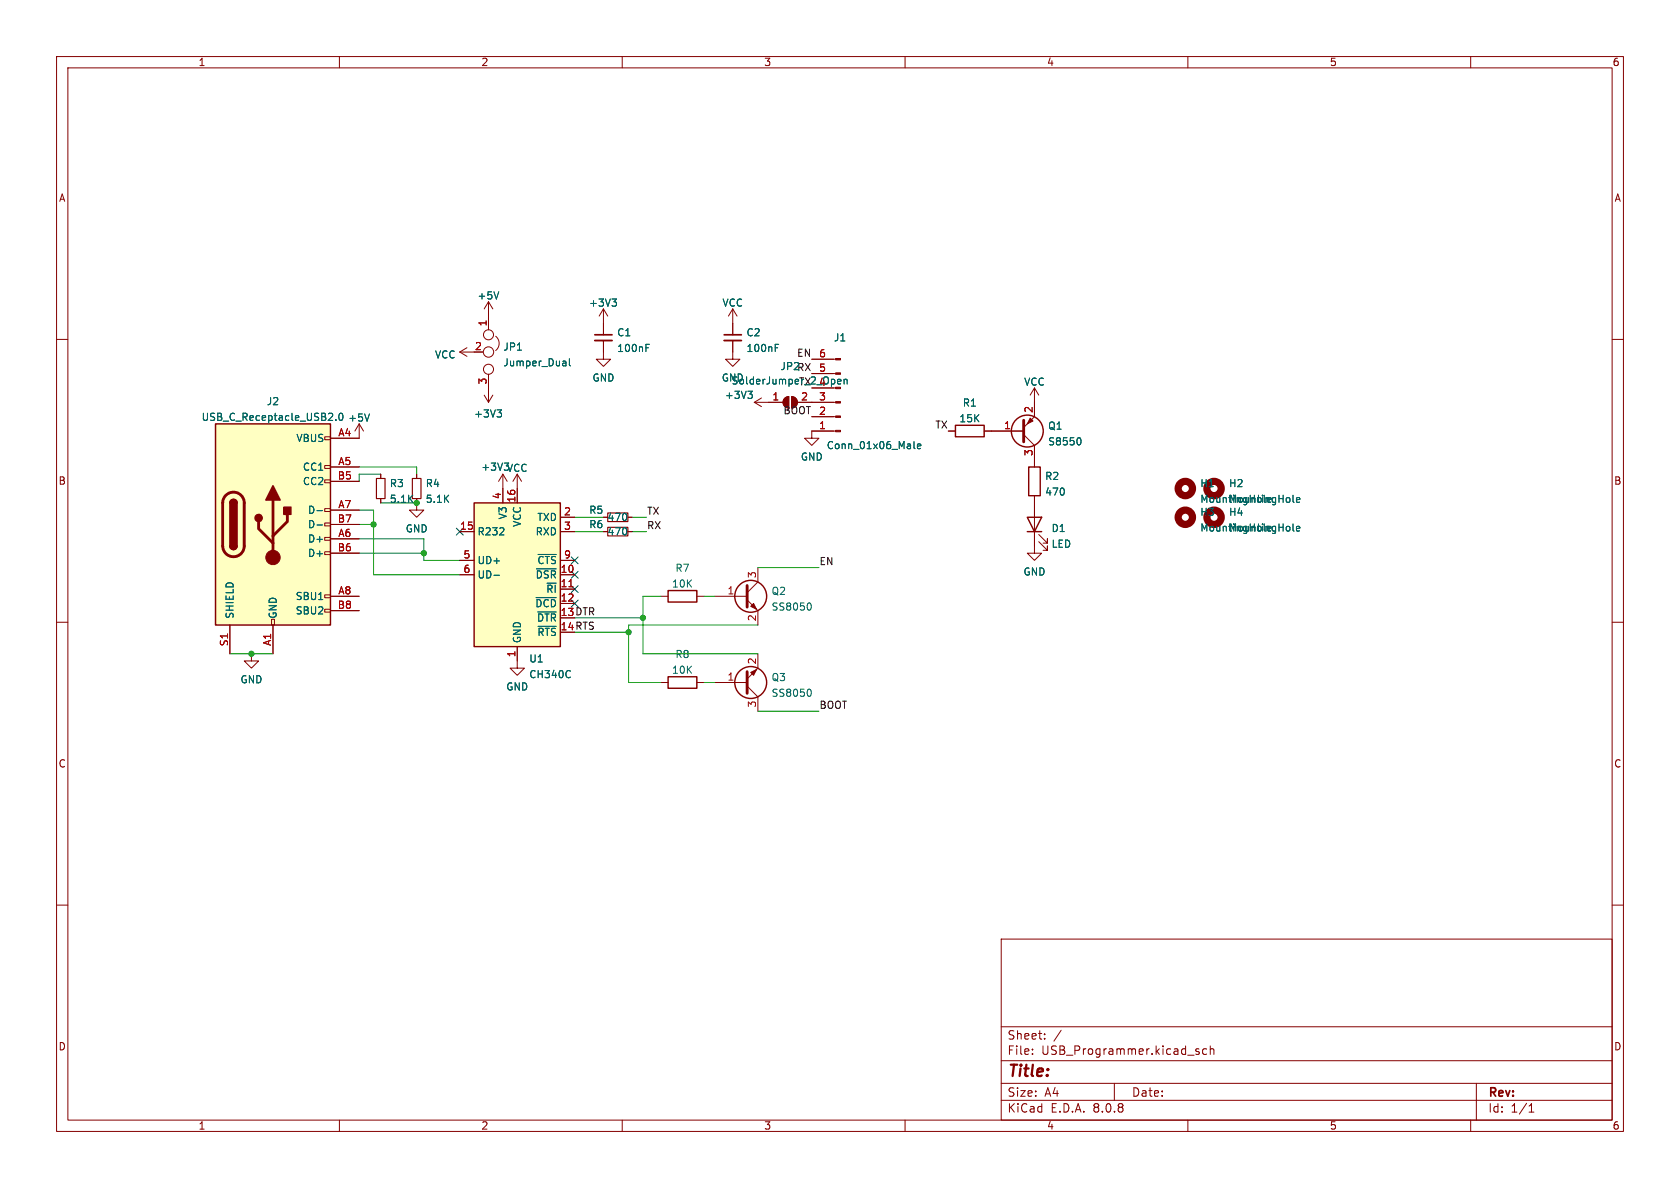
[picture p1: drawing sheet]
<svg xmlns="http://www.w3.org/2000/svg" width="297mm" height="210mm" viewBox="0 0 297 210" stroke-linecap="round" stroke-linejoin="round" font-family="sans-serif">
<g fill="none" stroke="#840000" stroke-width=".18">
<path d="M10 10h277v190h-277zM12 12h273v186h-273zM60 10v2M110 10v2M160 10v2M210 10v2M260 10v2M10 60h2M143.5 63.5h4.2M143.5 66h4.2M143.5 71.1h4.2M143.5 73.7h4.2"/>
<path d="M143.5 76.2h4.2M143.5 68.6h3.8M285 60h2M106.7 94h.7M111 94h.8M10 110h2M285 110h2M10 160h2M177 166h108v32h-108zM285 160h2M60 198v2M110 198v2"/>
<path d="M160 198v2M177 194.5h108M177 191.5h108M177 187.5h108M177 181.5h108M182.5 186.3v.1M182.5 185.5v.1M184.7 183.6v.1M184.7 182.8v.1M187.6 182.1l-1.3 2M197 191.5v3M210 198v2"/>
<path d="M211.6 185.9l.4 .1v.2l-.2 .2h-.3M211.6 185.4l.4 .1M213.3 185.5l-.4-.1-.3 .3v.4l.1 .2h.6M214 185.5l.2-.1 .3 .1 .1 .9M214 184.9v1.5M260 198v2M261 191.5v6.5M270.3 196.6h.9M270.3 195.5l.4-.4v1.5"/>
</g>
<g fill="#840000" stroke="#840000" stroke-width=".18">
<path d="M147.7 63.4h.9v.2h-.9z"/>
<path d="M147.7 65.9h.9v.3h-.9z"/>
<path d="M147.7 68.5h.9v.2h-.9z"/>
<path d="M147.7 71h.9v.2h-.9z"/>
<path d="M147.7 73.5h.9v.3h-.9z"/>
<path d="M147.7 76.1h.9v.2h-.9z"/>
</g>
<path d="M161.6 78v1.1l.2 .2M162.2 78.9l.6-.1-.1-.3h-.3l-.2 .2v.6h.5" fill="none" stroke="#006464" stroke-width=".18"/>
<path d="M107.4 93.2h3.6v1.5h-3.6z" fill="none" stroke="#840000" stroke-width=".2"/>
<path d="M38.1 74.9h20.3v35.6h-20.3z" fill="#ffffc2"/>
<g fill="none" stroke="#840000" stroke-width=".18">
<path d="M57.4 77.2h1v.5h-1zM63.5 74.9v2.6h-5.1M63.5 74.9l-.8 1.3M63.5 74.9l.8 1.3M57.4 97.5h1v.5h-1zM57.4 95h1v.5h-1zM57.4 92.5h1v.5h-1zM57.4 89.9h1v.5h-1zM57.4 84.8h1v.5h-1zM57.4 82.3h1v.5h-1zM58.4 82.6h5.1M58.4 95.3h5.1"/>
<path d="M58.4 90.2h5.1M58.4 85.1h5.1M58.4 97.8h5.1M58.4 92.7h5.1M40.6 110.5v5.1M48 109.5h.5v1h-.5zM48.3 110.5v5.1M57.4 107.7h1v.5h-1zM57.4 105.2h1v.5h-1zM58.4 105.4h5.1M58.4 108h5.1M91.4 116.8v1.3h1.3l-1.3 1.3-1.2-1.3h1.2"/>
</g>
<path d="M38.1 74.9h20.3v35.6h-20.3zM40.6 96.5a.64 .64 0 0 0 .7 .7 .64 .64 0 0 0 .6-.7M40.6 88.9a.64 .64 0 0 1 .7-.6 .64 .64 0 0 1 .6 .6" fill="none" stroke="#840000" stroke-width=".25"/>
<path d="M39.9 87.6a1.91 1.91 0 0 1 2.1-.5 1.91 1.91 0 0 1 1.2 1.8v7.6a1.91 1.91 0 0 1-1.9 1.9 1.91 1.91 0 0 1-1.9-1.9v-7.7l.1-.7zM45.7 92.2v1.3l2.6 2.5M48.3 88.4v10.2M50.8 90.9v1.3l-2.5 2.5" fill="none" stroke="#840000" stroke-width=".51"/>
<g fill="#840000" stroke="#840000" stroke-width=".25">
<path d="M40.6 96.5h1.3a.64 .64 0 0 1-.6 .7 .64 .64 0 0 1-.7-.7z"/>
<path d="M40.6 88.9h1.3v7.6h-1.3z"/>
<path d="M40.8 88.5a.64 .64 0 0 1 .7-.2 .64 .64 0 0 1 .4 .6h-1.3z"/>
<path d="M48.3 85.9l1.2 2.5h-2.5z"/>
<path d="M50.2 89.7h1.2v1.2h-1.2z"/>
<circle cx="45.7" cy="91.6" r=".63"/>
</g>
<circle cx="48.3" cy="98.6" r="1.27" fill="#840000" stroke="#840000" stroke-width=".18"/>
<path d="M59.4 74.2v.1M60 73.2l.2-.2a.68 .68 0 0 1 .4 .7 .68 .68 0 0 1-.4 .6l-.2-.1-.1-.4zM65.3 73.2l-.4 1.2M56 90.3h1M56 92.8h1" fill="none" stroke="#006464" stroke-width=".18"/>
<path d="M83.8 88.9h15.3v25.4h-15.3z" fill="#ffffc2"/>
<g fill="none" stroke="#840000" stroke-width=".25">
<path d="M168.9 75.2h5.1v2h-5.1zM83.8 88.9h15.3v25.4h-15.3zM181.6 91.4h2.5l-1.2 2.6zM181.6 94h2.5M181.9 82.6h2v5h-2zM118.1 119.6h5.1v2.1h-5.1zM118.1 104.4h5.1v2h-5.1z"/>
<circle cx="181.6" cy="76.2" r="2.82"/>
<circle cx="132.7" cy="105.4" r="2.82"/>
<circle cx="132.7" cy="120.6" r="2.82"/>
</g>
<g fill="none" stroke="#840000" stroke-width=".18">
<path d="M86.4 53.3l-.8 1.3M86.4 53.3v5M86.4 53.3l.7 1.3M87.6 59.4a1.63 1.63 0 0 1 0 2.6M106.7 54.6v4.6M106.7 54.6l-.8 1.3M106.7 54.6l.7 1.3M129.5 54.6v4.6M129.5 54.6l-.7 1.3M129.5 54.6l.8 1.3M58.4 77.5h5.1M81.3 62.2l1.2 .8"/>
<path d="M81.3 62.2h2.5M82.5 61.5l-1.2 .7M85.6 69.9l.8 1.2M86.4 66.2v4.9M87.1 69.9l-.7 1.2M106.7 60.2v3.3h1.2l-1.2 1.3-1.3-1.3h1.3M129.5 60.2v3.3h1.3l-1.3 1.3-1.2-1.3h1.2M133.3 71.1h5.1M133.3 71.1l1.3 .8M134.6 70.4l-1.3 .7M138.7 70.4l.7-.3v2a1.02 1.02 0 0 1-.9-.6 1.02 1.02 0 0 1 .2-1.1zM140 70.1a1.02 1.02 0 0 1 1 1 1.02 1.02 0 0 1-1 1z"/>
<path d="M141 71.1h6.3M143.5 73.7h3.8M143.5 68.6h3.8M143.5 66h3.8M143.5 63.5h3.8M147.3 76.2h-3.8v1.3h1.3l-1.3 1.2-1.3-1.2h1.3M167.6 76.2h1.3M174 76.2h7M181 76.8l1.9 1.9v3.9M182.9 68.6v5.1l-1.9 1.9M182.9 68.6l-.8 1.3M182.9 68.6l.7 1.3"/>
<path d="M58.4 82.6h5.1M58.4 95.3h5.1M58.4 90.2h5.1M58.4 85.1h5.1M58.4 97.8h5.1M58.4 92.7h5.1M67.3 83.8v.8M67.3 88.1v.8M73.7 88.1v2.1h1.2l-1.2 1.2-1.3-1.2h1.3M73.7 83.8v.8M81.3 94h2.5M81.3 99.1h2.5"/>
<path d="M88.9 83.8v5.1M88.9 83.8l-.8 1.3M88.9 83.8l.8 1.3M91.4 83.8v5.1M91.4 83.8l-.7 1.3M91.4 83.8l.8 1.3M99.1 94h2.5M99.1 91.4h2.5M99.1 99.1h2.5M106.7 94h.7M106.7 91.4h.7M111 94h.8"/>
<path d="M111 91.4h.8M182.9 87.6v10.2h1.2l-1.2 1.3-1.3-1.3h1.3M183.6 95.8l1.6 1.5v-.8v.8h-.8M183.6 94.5l1.6 1.5v-.7v.7h-.8M40.6 110.5v5.1M44.4 115.6v1.2h1.3l-1.3 1.3-1.2-1.3h1.2M48.3 110.5v5.1M58.4 105.4h5.1M58.4 108h5.1M81.3 101.6h2.5M91.4 114.3v2.5M99.1 101.6h2.5"/>
<path d="M99.1 104.1h2.5M99.1 106.7h2.5M116.8 105.4h1.3M123.2 105.4h1.3M126.4 105.4h5.7M132.1 106l1.9 2v2.5M134 115.6v2.5l-1.9 1.9M134 100.3v2.6l-1.9 1.9M116.8 120.7h1.3M123.2 120.7h1.3M126.4 120.7h5.7M132.1 121.3l1.9 1.9v2.5"/>
<circle cx="86.4" cy="59.2" r=".89"/>
<circle cx="86.4" cy="62.2" r=".91"/>
<circle cx="86.4" cy="65.3" r=".89"/>
</g>
<g fill="none" stroke="#006464" stroke-width=".18">
<path d="M88.2 51.6l-.4 1.3M108.2 52.9h.8l-.4 .4M108.7 53.3l.3 .3v.3l-.3 .2M59.4 74.2v.1M60 73.2l.2-.2a.68 .68 0 0 1 .4 .7 .68 .68 0 0 1-.4 .6l-.2-.1-.1-.4zM65.3 73.2l-.4 1.2M87.9 72.5h.8l-.5 .4M88.4 72.9l.3 .3v.3l-.3 .2M99.9 63.8l.2 .2v.7M100.1 64.6l-.5 .1M100.1 64.1l-.5 .1M100.7 63.4v1.1l.1 .2"/>
<path d="M114.2 61.5h.4M114.2 60.9h.6M132.2 69.2h.8l-.4 .4M132.8 69.6l.2 .3v.3l-.2 .2M137.1 61.5h.4M137.1 60.9h.6M148.1 67.5l.6-.2-.1-.2-.3-.1-.2 .2v.6h.5M149.2 67.2l.2-.2 .3 .1 .1 .8M149.2 67v.9M161.6 78v1.1l.2 .2M162.2 78.9l.6-.1-.1-.3h-.3l-.2 .2v.6h.5M190.8 77.4a.79 .79 0 0 1 0 1.2"/>
<path d="M56 90.3h1M56 92.8h1M95.1 98h3.2M228.6 88.6l.2 .2M228.6 93.7l.2 .2M229.2 88.4l.6-.1-.1-.3h-.3l-.2 .1 .1 .6h.4M229.2 93.5l.6-.2-.1-.2-.3-.1-.2 .2 .1 .6h.4M87.3 101.7h1M94.8 105.6h3.5M94.8 100.6h3.5M95.1 108.2h3.2M95.1 110.7h3.2"/>
<path d="M100.8 118.6v.1M100.8 119.7h.1M143.1 106.6a.79 .79 0 0 1 0 1.3M143.1 121.8a.79 .79 0 0 1 0 1.3"/>
</g>
<path d="M100.6 103.7h.7" fill="none" stroke="#a90000" stroke-width=".18"/>
<g fill="none" stroke="#840000" stroke-width="1.3">
<circle cx="209.5" cy="86.4" r="1.27"/>
<circle cx="209.5" cy="91.4" r="1.27"/>
<circle cx="214.6" cy="86.4" r="1.27"/>
<circle cx="214.6" cy="91.4" r="1.27"/>
</g>
<path d="M181 74.3v3.8M132.1 118.7v3.9M132.1 103.5v3.8" fill="none" stroke="#840000" stroke-width=".51"/>
<g fill="#840000" stroke="#840000" stroke-width=".18">
<path d="M182.1 73.9l.5 .5-1 .5z"/>
<path d="M138.7 70.4l.7-.3v2a1.02 1.02 0 0 1-.9-.6 1.02 1.02 0 0 1 .2-1.1z"/>
<path d="M140 70.1a1.02 1.02 0 0 1 1 1 1.02 1.02 0 0 1-1 1z"/>
<path d="M132.7 118.9l1-.5-.5 1z"/>
<path d="M132.7 107.2l.5-.5 .5 1z"/>
</g>
<path d="M66.5 84.6h1.6v3.5h-1.6zM72.9 84.6h1.5v3.5h-1.5zM107.4 90.7h3.6v1.5h-3.6z" fill="none" stroke="#840000" stroke-width=".2"/>
<path d="M105.2 60.2h3M128 60.2h3.1" fill="none" stroke="#840000" stroke-width=".33"/>
<path d="M105.2 59.2h3M128 59.2h3.1" fill="none" stroke="#840000" stroke-width=".3"/>
<g fill="none" stroke="#009600" stroke-width=".18">
<path d="M63.5 95.3h11.4v3.8h6.4M63.5 82.6h10.2v1.2M63.5 97.8h11.4M63.5 92.7h2.5M63.5 90.2h2.5v11.4h15.3M67.3 88.9h6.4M67.3 83.8h-3.8v1.3M101.6 94h5.1M101.6 91.4h5.1M111.8 94h2.5M111.8 91.4h2.5M40.6 115.6h7.7"/>
<path d="M101.6 109.2h12.1M101.6 111.8h9.5M116.8 105.4h-3.1v10.2h20.3M124.5 105.4h1.9M134 110.5h-22.9v10.2h5.7M134 100.3h10.8M124.5 120.7h1.9M134 125.7h10.8"/>
</g>
<path d="M80.7 93.4l1.2 1.2M81.9 93.4l-1.2 1.2M101 98.5l1.2 1.2M102.2 98.5l-1.2 1.2M101 101l1.2 1.2M101 106.1l1.2 1.2M101 103.5l1.2 1.2M102.2 101l-1.2 1.2M102.2 106.1l-1.2 1.2M102.2 103.5l-1.2 1.2" fill="none" stroke="#000084" stroke-width=".18"/>
<g fill="#009600" stroke="#009600" stroke-width=".18">
<circle cx="44.4" cy="115.6" r=".46"/>
<circle cx="74.9" cy="97.8" r=".46"/>
<circle cx="66" cy="92.7" r=".46"/>
<circle cx="73.7" cy="88.9" r=".46"/>
<circle cx="111.1" cy="111.8" r=".46"/>
<circle cx="113.7" cy="109.2" r=".46"/>
</g>
<text font-size="2.8" fill="#840000" x="178" y="190.9">Title:</text>
<g font-size="2.1" fill="#840000">
<text x="178" y="184">Sheet:</text>
<text x="178" y="186.7">File:</text>
<text x="184.1" y="186.7">USB_Programmer.kicad_sch</text>
<text x="178" y="196.9">KiCad</text>
<text x="178" y="194.1">Size:</text>
<text x="184.7" y="194.1">A4</text>
<text x="185.7" y="196.9">E.D.A.</text>
<text x="193.3" y="196.9">8.0.8</text>
<text x="200" y="194.1">Date:</text>
<text x="263" y="194.3">Rev:</text>
<text x="263" y="196.9">Id:</text>
<text x="267.1" y="196.9">1/1</text>
</g>
<g font-size="1.8" fill="#840000">
<text x="35" y="11.9">1</text>
<text x="85" y="11.9">2</text>
<text x="135" y="11.9">3</text>
<text x="185" y="11.9">4</text>
<text x="235" y="11.9">5</text>
<text x="285" y="11.9">6</text>
<text x="10.3" y="35.9">A</text>
<text x="285.3" y="35.9">A</text>
<text x="10.3" y="85.9">B</text>
<text x="285.3" y="85.9">B</text>
<text x="99" y="109">13 DTR</text>
<text x="99" y="111.5">14 RTS</text>
<text x="10.3" y="135.9">C</text>
<text x="285.3" y="135.9">C</text>
<text x="10.3" y="185.9">D</text>
<text x="285.3" y="185.9">D</text>
<text x="35" y="199.9">1</text>
<text x="85" y="199.9">2</text>
<text x="135" y="199.9">3</text>
<text x="185" y="199.9">4</text>
<text x="235" y="199.9">5</text>
<text x="285" y="199.9">6</text>
</g>
<g font-size="1.8" fill="#006464">
<text x="84.3" y="53.1">+5V</text>
<text x="104" y="54.4">+3V3</text>
<text x="109" y="59.7">C1</text>
<text x="127.6" y="54.4">VCC</text>
<text x="131.9" y="59.7">C2</text>
<text x="76.8" y="63.6">VCC</text>
<text x="88.9" y="62.2">JP1</text>
<text x="88.9" y="65">Jumper_Dual</text>
<text x="109" y="62.4">100nF</text>
<text x="131.9" y="62.4">100nF</text>
<text x="137.9" y="65.6">JP2</text>
<text x="147.3" y="60.6">J1</text>
<text x="47.1" y="71.8">J2</text>
<text x="104.6" y="67.7">GND</text>
<text x="127.5" y="67.7">GND</text>
<text x="128.1" y="70.7">+3V3</text>
<text x="129.2" y="68.2">SolderJumper_2_Open</text>
<text x="141.1" y="68.2">TX</text>
<text x="181" y="68.4">VCC</text>
<text x="35.5" y="74.6">USB_C_Receptacle_USB2.0</text>
<text x="61.5" y="74.7">+5V</text>
<text x="83.7" y="74">+3V3</text>
<text x="169.5" y="74.9">15K</text>
<text x="170.1" y="72.1">R1</text>
<text x="185.2" y="76.2">Q1</text>
<text x="52.3" y="78.3">VBUS</text>
<text x="53.5" y="83.4">CC1</text>
<text x="85" y="83.4">+3V3 VCC</text>
<text x="141.5" y="81.6">GND</text>
<text x="146.1" y="79.6">Conn_01x06_Male</text>
<text x="185.2" y="78.9">S8550</text>
<text x="53.5" y="86">CC2</text>
<text x="68.8" y="86.3">R3</text>
<text x="68.8" y="89.1">5.1K</text>
<text x="75.2" y="86.3">R4</text>
<text x="75.2" y="89.1">5.1K</text>
<text x="184.7" y="85">R2</text>
<text x="184.7" y="87.8">470</text>
<text x="212.1" y="86.3">H1</text>
<text x="212.1" y="89.1">MountingHole</text>
<text x="217.2" y="86.3">H2</text>
<text x="217.2" y="89.1">MountingHole</text>
<text x="54.4" y="91">D-</text>
<text x="54.4" y="93.6">D-</text>
<text x="71.6" y="94.3">GND</text>
<text x="84.3" y="94.8">R232</text>
<text x="89.8" y="91.9" transform="rotate(-90 89.8 91.9)">V3</text>
<text x="92.3" y="93.2" transform="rotate(-90 92.3 93.2)">VCC</text>
<text x="94.6" y="94.8">RXD</text>
<text x="94.9" y="92.3">TXD</text>
<text x="104.1" y="93.6">R6</text>
<text x="104.1" y="91">R5</text>
<text x="107.3" y="94.8">470</text>
<text x="107.3" y="92.3">470</text>
<text x="185.8" y="94.3">D1</text>
<text x="212.1" y="91.4">H3</text>
<text x="212.1" y="94.2">MountingHole</text>
<text x="217.2" y="91.4">H4</text>
<text x="217.2" y="94.2">MountingHole</text>
<text x="54.4" y="96.1">D+</text>
<text x="54.4" y="98.7">D+</text>
<text x="84.3" y="99.9">UD+</text>
<text x="94.9" y="99.9">~{CTS}</text>
<text x="119.3" y="101.3">R7</text>
<text x="180.8" y="101.9">GND</text>
<text x="185.8" y="97">LED</text>
<text x="52.2" y="106.3">SBU1</text>
<text x="84.3" y="102.5">UD-</text>
<text x="94.5" y="107.5">~{DCD}</text>
<text x="94.6" y="102.5">~{DSR}</text>
<text x="96.5" y="105">~{RI}</text>
<text x="118.7" y="104.1">10K</text>
<text x="136.3" y="105.4">Q2</text>
<text x="41.5" y="109.5" transform="rotate(-90 41.5 109.5)">SHIELD</text>
<text x="49.1" y="109.5" transform="rotate(-90 49.1 109.5)">GND</text>
<text x="52.2" y="108.8">SBU2</text>
<text x="92.3" y="113.8" transform="rotate(-90 92.3 113.8)">GND</text>
<text x="94.8" y="110.1">~{DTR}</text>
<text x="94.9" y="112.6">~{RTS}</text>
<text x="136.3" y="108.1">SS8050</text>
<text x="93.5" y="117.3">U1</text>
<text x="118.7" y="119.3">10K</text>
<text x="119.3" y="116.5">R8</text>
<text x="42.4" y="121">GND</text>
<text x="89.4" y="122.3">GND</text>
<text x="93.5" y="120.1">CH340C</text>
<text x="136.3" y="120.6">Q3</text>
<text x="136.3" y="123.4">SS8050</text>
</g>
<g font-size="1.8" fill="#a90000">
<text x="86.1" y="57.8" transform="rotate(-90 86.1 57.8)">1</text>
<text x="83.9" y="62">2</text>
<text x="144.7" y="65.8">5</text>
<text x="144.7" y="63.2">6</text>
<text x="86.1" y="68.1" transform="rotate(-90 86.1 68.1)">3</text>
<text x="136.5" y="70.9">1</text>
<text x="141.5" y="70.9">2</text>
<text x="144.7" y="70.9">3</text>
<text x="144.7" y="68.3">4</text>
<text x="59.7" y="77.2">A4</text>
<text x="144.7" y="75.9">1</text>
<text x="144.7" y="73.4">2</text>
<text x="177.4" y="75.9">1</text>
<text x="182.6" y="73.1" transform="rotate(-90 182.6 73.1)">2</text>
<text x="59.7" y="82.3">A5</text>
<text x="182.6" y="80.7" transform="rotate(-90 182.6 80.7)">3</text>
<text x="59.6" y="84.8">B5</text>
<text x="59.7" y="89.9">A7</text>
<text x="88.6" y="88.3" transform="rotate(-90 88.6 88.3)">4</text>
<text x="91.2" y="88.9" transform="rotate(-90 91.2 88.9)">16</text>
<text x="59.6" y="92.5">B7</text>
<text x="59.7" y="95">A6</text>
<text x="81.2" y="93.7">15</text>
<text x="99.6" y="91.2">2</text>
<text x="99.6" y="93.7">3</text>
<text x="59.6" y="97.5">B6</text>
<text x="81.8" y="98.8">5</text>
<text x="81.8" y="101.3">6</text>
<text x="99" y="101.3">10</text>
<text x="99.6" y="98.8">9</text>
<text x="59.6" y="107.7">B8</text>
<text x="59.7" y="105.2">A8</text>
<text x="99" y="103.9">11</text>
<text x="99" y="106.4">12</text>
<text x="128.5" y="105.2">1</text>
<text x="133.7" y="102.3" transform="rotate(-90 133.7 102.3)">3</text>
<text x="99" y="109">13</text>
<text x="99" y="111.5">14</text>
<text x="133.7" y="109.9" transform="rotate(-90 133.7 109.9)">2</text>
<text x="40.4" y="114.3" transform="rotate(-90 40.4 114.3)">S1</text>
<text x="48" y="114.3" transform="rotate(-90 48 114.3)">A1</text>
<text x="91.2" y="116.3" transform="rotate(-90 91.2 116.3)">1</text>
<text x="133.7" y="117.5" transform="rotate(-90 133.7 117.5)">2</text>
<text x="128.5" y="120.4">1</text>
<text x="133.7" y="125.2" transform="rotate(-90 133.7 125.2)">3</text>
</g>
<g font-size="1.8" fill="#0f0f0f">
<text x="137.9" y="65.6">JP2RX</text>
<text x="140.8" y="63.2">EN</text>
<text x="138.4" y="73.3">BOOT</text>
<text x="165.3" y="75.9">TX</text>
<text x="114.3" y="93.6">RX</text>
<text x="114.3" y="91.1">TX</text>
<text x="144.8" y="100">EN</text>
<text x="144.8" y="125.4">BOOT</text>
</g>
</svg>
